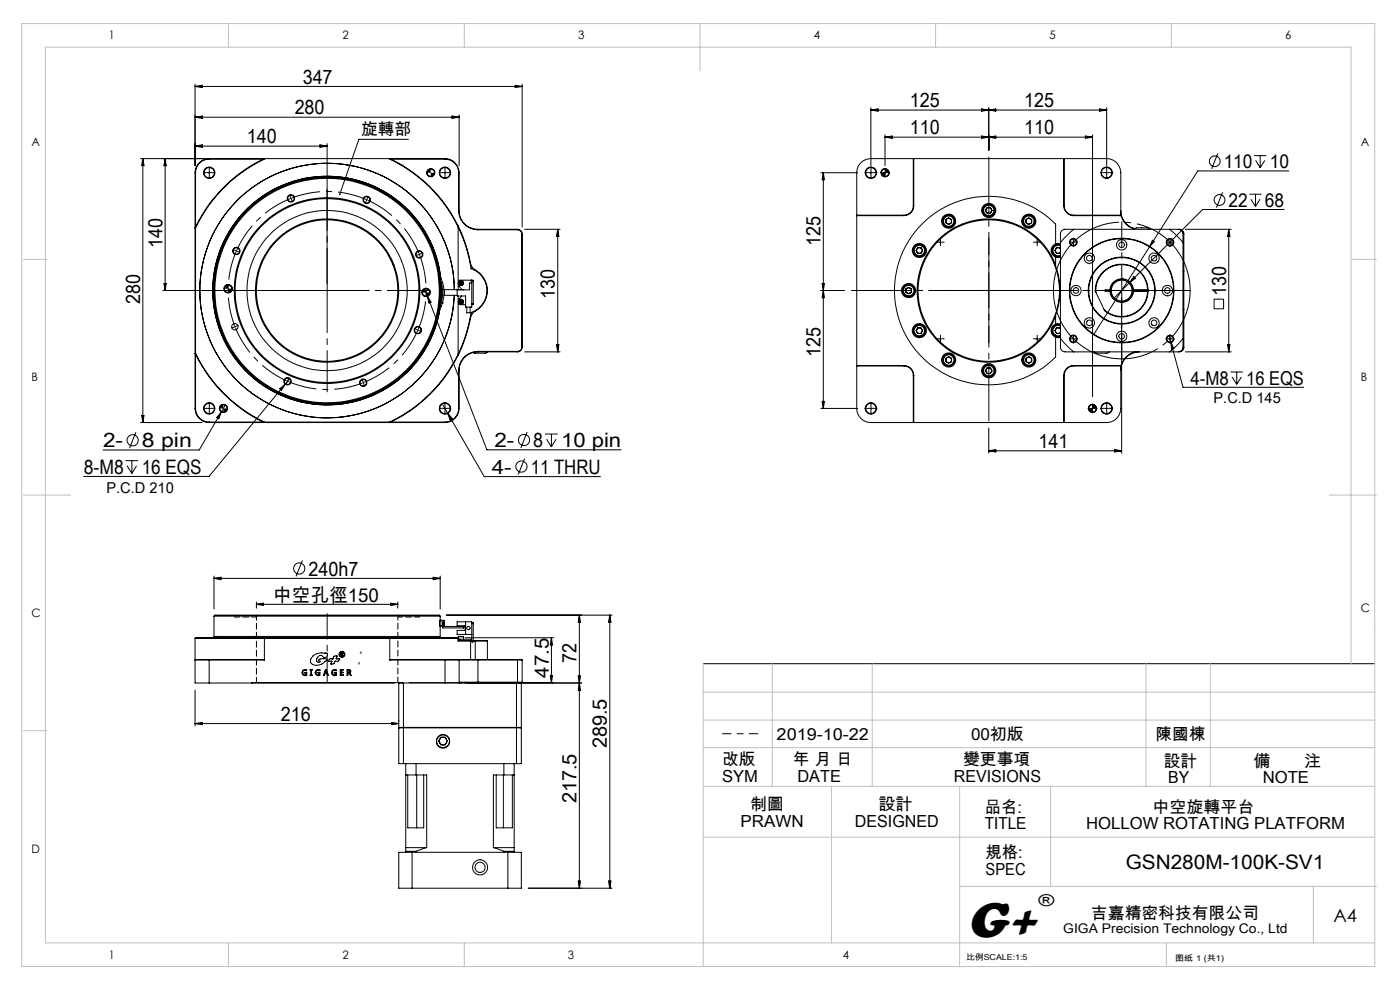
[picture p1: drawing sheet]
<svg xmlns="http://www.w3.org/2000/svg" width="297mm" height="210mm" viewBox="0 0 297 210" stroke-linecap="round" stroke-linejoin="round" font-family="sans-serif">
<g fill="none" stroke="#000" stroke-width=".21">
<path d="M41.4 17.8v17.3M41.4 18.3l1.5-.2v.5zM41.4 18.3h69.4M109.3 18.1l1.5 .2-1.5 .3zM110.8 17.8v30.3M29.8 33.6h64.6M30.3 33.6v56M30.3 33.6l.3 1.5h-.5zM35 33.6l.3 1.5h-.5zM35 33.6v28M41.4 36.6h.1M41.4 36.6v50"/>
<path d="M41.4 31l1.5-.3v.5zM41.4 31h28M41.4 24.9l1.5-.3v.5zM41.4 24.9h56M41.5 36.6v11.5M44.3 36.6h.2M44.4 33.8a2.89 2.89 0 0 0-2.9 2.8M44.4 33.8a2.78 2.78 0 0 0-3 2.8M44.4 33.8h11.5M44.4 36.5v.3M56.1 33.6a31.2 31.2 0 0 0-14.7 14.7l.1 .1M56.3 33.6a31 31 0 0 0-14.8 14.8"/>
<path d="M67.9 30.7l1.5 .3-1.5 .2zM69.4 30.5v29.6M82.4 33.6a30.8 30.8 0 0 1 17.5 23.4M82.7 33.6a30.5 30.5 0 0 1 14.5 14.3M82.9 33.8h11.5M86.6 29.6h-10.5l-4 11.6M90.6 36.6a.77 .77 0 0 0 .8 .8M91.4 35.8a.78 .78 0 0 1 .8 .8M94.3 36.6h.2M94.4 33.8a2.89 2.89 0 0 1 2.9 2.8M94.4 33.6a3 3 0 0 1 3 3M94.4 33.6v.2"/>
<path d="M94.4 36.5v.3M95.9 24.6l1.5 .3-1.5 .2zM97.3 36.6h.1M97.3 36.6v8.1M97.4 36.6v8.1M97.4 24.4v10.7M174.1 36.6h7.9M174.7 36.6v50M174.7 36.6l.2 1.5h-.5zM184.6 36.6h.3M184.7 22.9v12.2M184.7 36.5v.3"/>
<path d="M184.7 23.3h50.1M184.7 23.3l1.6-.2v.5zM187.6 36.6h.3M187.7 35.8h-.2a.82 .82 0 0 0-.6 .8M187.7 28.6v6.5M187.7 36.5v.3M187.7 29.1h44.1M187.7 29.1l1.6-.3v.5zM188.6 36.6v.2a.79 .79 0 0 1-.9 .7M193.7 33.6h.2M193.7 33.6h-9a3 3 0 0 0-2.9 3v9M193.7 33.6v10"/>
<path d="M193.9 33.6h31.8M193.9 33.6v10M208.2 23.1l1.6 .2-1.6 .3zM208.2 28.8l1.6 .3-1.6 .2zM209.8 22.9v8.9M209.8 23.3l1.4-.2v.5zM209.8 29.1l1.4-.3v.5zM225.7 33.6h.1M225.7 33.6v10M225.7 33.6h9.1a3 3 0 0 1 3 3v9M230.3 28.8l1.5 .3-1.5 .2zM231.8 28.6v55.6"/>
<path d="M233.3 23.1l1.5 .2-1.5 .3zM234.7 36.6h.1M234.8 22.9v12.2M234.8 36.5v.3M258.3 32.6l-1.3 3.2M266.1 33h2.5M266.4 34l.9 1.6M267.3 33v2.6M268.3 34l-1 1.6M273.4 36.3h-19.3l-10.2 16M41.5 48.4v26.5M77.7 42.4h.1"/>
<path d="M77.8 42.4h.1M77.8 42.4v.1M77.8 42.3v.1M93.3 59.2a7.1 7.1 0 0 1 0 5.7M93.4 59a24.1 24.1 0 0 0-36.6-18 24.1 24.1 0 0 0-.7 40.7 24.1 24.1 0 0 0 37.2-16.7M93.4 59.5l.1 3-.2 2.4M93.6 59.9v2.2l-.1 2.4M93.6 59l-.1-.1-.3 .2 .1 .1M93.6 59a7 7 0 0 1 0 6M93.6 59l-.3 .2M93.6 59.9l-.1 4.5M97.2 47.9a34.5 34.5 0 0 1 2.8 8.4l.2 .5"/>
<path d="M97.2 47.9v13.5M97.3 44.7a4.1 4.1 0 0 0 4.1 4M97.3 44.7h.1M97.4 59.6h.1M97.4 44.7a4 4 0 0 0 4 3.9M97.6 59.8h.3l.2 .2-.2 .3h-.3l-.1-.3zM97.8 59.9v.2M99.9 57a4.9 4.9 0 0 1 3.4 4.6 4.9 4.9 0 0 1-3.4 4.7M100 59.4h.1M100 59.4h-2.5l-.1 .2M100 59.4v.6M100.1 59.4v.2"/>
<path d="M100.1 59.4h.3v.2M100.1 59.6v5.5h-1.3v-2.3h-1.8v-1.3M100.1 59.6h.3M100.2 56.8l-.3 .2M100.2 56.8l.3 .2a5.1 5.1 0 0 1 2.9 4.6 5.1 5.1 0 0 1-2.9 4.6l-.3 .3M100.4 59.6v4.8M101.4 48.6h8.4M101.4 48.7h8.4M101.4 48.6v.1M109.8 48.7a.9 .9 0 0 1 .9 .9M109.8 48.6a.96 .96 0 0 1 1 1M109.8 48.6v.1"/>
<path d="M110.7 49.6v24.1M110.7 49.6h.1M110.8 49.6v24.1M111.3 48.6h7.5M118.3 48.6v26M118.3 48.6l.3 1.5h-.6zM181.8 45.6v.1M181.8 45.7h10M181.8 45.6h10M181.8 45.7v31.8M191.8 45.6v.1M193.7 43.6h.2"/>
<path d="M193.7 43.6a1.99 1.99 0 0 1-1.9 2M193.9 43.6a2.11 2.11 0 0 1-2.1 2.1M194.7 52.5l.7 .1 .3 .6-.3 .6-.7-.1-.4-.6zM199.4 51.4h.2M199.5 51.3v.2M200.7 46.6l.6-.4 .6 .4v.7l-.6 .3-.6-.3zM209.4 44l.7 .1 .4 .6-.4 .6-.7-.1-.3-.6zM217.7 46.6l.6-.4 .6 .4v.7l-.7 .3-.5-.3zM219.9 51.4h.2M220 51.3v.2M223.9 54.5v2a15 15 0 0 1 0 10.3v1.9M223.9 56.2a15.2 15.2 0 0 0-23.3-6.7 15.2 15.2 0 0 0 0 24.3 15.2 15.2 0 0 0 23.3-6.7"/>
<path d="M223.9 51.7v-4.2a20 20 0 0 0-28.3 0 20 20 0 0 0 0 28.3 20 20 0 0 0 28.3-.1v-4.2M223.9 51.7a1.49 1.49 0 0 0-.9 1.4 1.49 1.49 0 0 0 .9 1.4M223.9 54.5l1.1 .1M224.2 52.5l.6 .1 .2 .2a.61 .61 0 0 0-.9-.1 .61 .61 0 0 0 0 .9 .61 .61 0 0 0 .9-.1l-.2 .3-.7-.1-.3-.6zM225 51.9a1.31 1.31 0 0 0-1.8 1.2 1.31 1.31 0 0 0 1.8 1.3M225 51.7h-1.1M225 52.1a1.11 1.11 0 0 0-1.6 1 1.11 1.11 0 0 0 1.6 1M225.2 48.9l.6-.3h24.1a1.02 1.02 0 0 1 1.1 1v24.1a1.02 1.02 0 0 1-1.1 .9h-23.9a.96 .96 0 0 1-1-.9v-24.2zM225.7 43.6a2.11 2.11 0 0 0 2.1 2.1M225.7 43.6h.1M225.7 43.6a2.05 2.05 0 0 0 2.1 2M227.6 51.4h.2"/>
<path d="M227.7 51.3v.2M227.8 45.6v.1M227.8 45.6h10M227.8 48.6l-2.8 2.9M237.8 45.5a4 4 0 0 0 2.8 3.1M237.8 44.7a3.9 3.9 0 0 0 2.9 3.8M237.8 45.6l-10 .1M239.6 59.9l-3.3 3.5M240.5 58.7l.4 .3-1.3 .9zM240.6 48.6l.1-.1a4.5 4.5 0 0 1 2.5-.2l.6 .3M243.9 52.3l-11.8 18.6M244.5 51l.4 .2-1 1.1z"/>
<path d="M248.1 48.6l1.2 1 1.7 1.9M248.1 51.4h.2M248.2 51.3v.2M250.2 48.7a.92 .92 0 0 1 .9 .9M250.5 48.8l.4 .3 .2 .5M251 57.6h.1M251.1 49.6h.1M251.1 49.6v8M251.1 49.6v24.1M251.5 48.6h9.7M259.4 40.8l-1.3 3.3M260.7 48.6l.2 1.5h-.5z"/>
<path d="M260.7 48.6v26M265 41.2h2.7M265.4 42.3l.9 1.5M266.3 41.2v2.6M267.3 42.3l-1 1.5M272.4 44.4h-17.3l-15.5 15.5M34.5 61.6h33.4M34.8 60.1h.5l-.3 1.5zM41.5 74.9a31 31 0 0 0 14.6 14.6M41.5 74.9l-.1 .1a31.2 31.2 0 0 0 14.7 14.6v-.1M41.5 75.1v11.5M47.6 61.2a.78 .78 0 0 0 .8 .8"/>
<path d="M48.4 60.5a.77 .77 0 0 1 .8 .7M89.6 62a.85 .85 0 0 0 .8 .8M90.1 61.3l.6 1.5M90.4 61.2a.78 .78 0 0 1 .8 .8M90.7 62.8l12.6 32.6h28.5M90.7 62.8l.7 1.3-.4 .2zM93.3 64.9l-.1 .1h.4M93.3 64.9l.3 .1M93.4 65a24.2 24.2 0 0 1-37.4 16.8 24.2 24.2 0 0 1 .8-40.9 24.2 24.2 0 0 1 36.7 18.1 24.3 24.3 0 0 0-35.8-18.6 24.3 24.3 0 0 0-3.5 40.2 24.3 24.3 0 0 0 38.5-12.2l.7-3.3M93.9 64.2h.1M94.2 62.6h.1M94.2 61.4h.1"/>
<path d="M94.3 61.4v1.2M94.3 62.6h2.7M97.2 75.3a31 31 0 0 1-14.5 14.3v-.1M97.2 62.8v12.5M97.3 78.6v8M97.3 78.6h.1M97.4 64.4l.1 .2h1.3M97.4 60.4v.4l.5 .6M97.4 78.6v8M97.6 63.8h.3l.2 .2-.2 .3h-.3l-.1-.3zM97.7 60h.2M97.7 64h.2"/>
<path d="M97.8 64v.1M97.9 62.8l-.5 .6v.3M98.3 61.4l.1 .1M99 65.1v1.2h.7v-1.2M99.9 66.3a30.8 30.8 0 0 1-17.2 23.2M99.9 66.3l.3 .2M100.1 60h-.5v1.5l-5.3-.1M100.1 64.4h.3M100.2 66.5l-.2 .4a37.7 37.7 0 0 1-2.8 8.4M100.4 64.4v.2h-.3M101.4 74.5a4.1 4.1 0 0 0-4.1 4.1M101.4 74.6a4 4 0 0 0-4 4"/>
<path d="M101.4 74.6h8.4M101.4 74.5v.1M101.4 74.5h8.4M103.4 74.6l-.1 .1a5 5 0 0 1-2.5 .2l-.5-.1M109.8 74.5v.1M110.7 73.7a.9 .9 0 0 1-.9 .8M110.7 73.7h.1M110.8 73.7a.96 .96 0 0 1-1 .9M111.3 74.6h7.5M118 73.1h.6l-.3 1.5zM174.1 61.6h5M174.4 60.1h.5l-.2 1.5z"/>
<path d="M174.7 61.6l.2 1.5h-.5zM181.8 77.6v9a3 3 0 0 0 2.9 3h9M181.8 77.5v.1M181.8 77.6h10M181.8 77.5h10M191.8 77.5a2.11 2.11 0 0 1 2.1 2.1M191.8 77.6a1.99 1.99 0 0 1 1.9 2M191.8 77.5v.1M192.2 61.3l.6-.3 .6 .3v.7l-.6 .3-.6-.3zM193.7 79.6h.2M193.7 79.6v10M193.9 79.6v10"/>
<path d="M194.7 69.5l.7 .1 .3 .6-.3 .6-.7-.1-.4-.6zM199.4 71.9h.2M199.5 71.8v.2M200.7 76l.6-.3 .6 .3v.7l-.6 .3-.6-.3zM209.4 78l.7 .1 .4 .6-.4 .6-.7-.1-.3-.6zM209.7 61.6h.2M209.8 61.6v.1M217.7 76l.6-.3 .6 .3v.7l-.7 .3-.5-.3zM219.9 71.9h.2M220 71.8v.2M223.9 68.7a1.49 1.49 0 0 0-.9 1.4 1.49 1.49 0 0 0 .9 1.4M223.9 71.5l1.1 .1"/>
<path d="M224.2 69.5l.6 .1 .2 .2a.61 .61 0 0 0-.9-.1 .61 .61 0 0 0 0 .9 .61 .61 0 0 0 .9-.1l-.2 .3-.7-.1-.3-.6zM225 71.8l1 1.1 1.8 1.7M225 68.9a1.31 1.31 0 0 0-1.8 1.2 1.31 1.31 0 0 0 1.8 1.3M225 68.7h-1.1M225 69.1a1.1 1.1 0 0 0-1.6 1 1.1 1.1 0 0 0 1.6 1M225.7 79.6h.1M225.7 79.6v10M227.6 71.9h.2M227.7 71.8v.2M227.8 77.5v.1M227.8 77.5l10 .1M227.8 77.6a2.05 2.05 0 0 0-2.1 2"/>
<path d="M227.8 77.5a2.11 2.11 0 0 0-2.1 2.1M227.8 77.6h10M232.1 74.6l.6 .3a4.6 4.6 0 0 0 2.6-.2v-.1M232.5 62l1.7 3.7M235.5 61.8a2.49 2.49 0 0 0 2.4 2.3 2.49 2.49 0 0 0 2.6-2.3M235.5 61.8h.1M235.5 61.7a2.4 2.4 0 0 0 2.4 2.3 2.4 2.4 0 0 0 2.4-2.3M235.5 61.6a2.4 2.4 0 0 1 2.4-2.4 2.4 2.4 0 0 1 2.4 2.4M235.5 61.5h-1l-.1 .1 .1 .2h1M235.5 61.6v.1M235.5 61.6h.3M235.5 61.7h.3"/>
<path d="M235.8 61.7a2.21 2.21 0 0 0 2.2 2.2 2.21 2.21 0 0 0 2.2-2.2M235.8 61.6a2.21 2.21 0 0 1 2.2-2.2 2.21 2.21 0 0 1 2.2 2.2M235.8 61.6v.1M235.8 61.6h.1M237.8 77.6v9a3 3 0 0 1-3 3h-9.1M237.8 61.6h.3M237.9 63.1v33M237.9 61.6v.1M240.2 61.6h.1M240.2 61.6v.1M240.2 61.7h.1M240.3 61.8h.2"/>
<path d="M240.3 61.4h.2M240.3 61.6v.1M240.5 61.4a2.49 2.49 0 0 0-2.6-2.2 2.49 2.49 0 0 0-2.4 2.3M240.5 61.4h3M240.5 61.8h3M240.8 74.6a4.1 4.1 0 0 0-3 3.1M241.8 74.6a4 4 0 0 0-4 4M243.5 61.8a5.5 5.5 0 0 1-3.4 4.9 5.5 5.5 0 0 1-5.9-1M243.5 61.8a5.4 5.4 0 0 1-5.7 5.4 4.7 4.7 0 0 1-3.6-1.5M243.5 61.4a5.5 5.5 0 0 0-5.8-5.2 5.5 5.5 0 0 0-5.2 5.8M243.5 61.4a5.4 5.4 0 0 0-7-5.2 5.4 5.4 0 0 0-4 5.8M248 71.2l.4 1.4"/>
<path d="M248.1 71.9h.2M248.2 71.8v.2M248.4 72.6l2.6 9.6h25.6M248.4 72.6l.6 1.3-.5 .2zM250.2 74.6h.1M251 71.8l-1.7 1.9-1.2 .9M251 65.6h.1M251.1 73.7l-.2 .4-.4 .4M251.1 73.7h.1M251.1 65.6v8.1M251.1 73.7a.96 .96 0 0 1-.9 .9M251.5 74.6h9.7"/>
<path d="M257.6 63.5h2v2h-2zM260.4 73.1h.5l-.2 1.5zM261.1 78.9h2.6M261.4 80l1 1.5M262.4 78.9v2.6M263.3 80l-.9 1.5M26.6 97.7h2.7M27 98.8l1 1.6M28 97.7v2.7M28.8 91.7l-1.3 3.4M29 98.8l-1 1.6M29.8 89.6h13.1"/>
<path d="M30.1 88.2h.5l-.3 1.4zM41.4 86.6a3 3 0 0 0 3 3M41.4 86.6h.1M41.5 86.6a2.89 2.89 0 0 0 2.9 2.9M44.3 86.6h.2M44.4 89.5v.1M44.4 89.6h50M44.4 89.5h11.5M44.4 86.5v.2M46.6 86.6a.78 .78 0 0 0 .8 .8M47 87.4l-4.7 8.1h-20.5M47 87.4l-.6 1.4-.4-.3z"/>
<path d="M47.4 85.8a.84 .84 0 0 1 .8 .8M47.8 85.9l-.8 1.5M56.1 89.5h26.6M59.3 82.5l1.2-1-.8 1.3zM61.5 80.3l-17.2 20.8h-26.5M82.9 89.5h11.5M93.8 85.7l8.9 15.4h24.7M94.3 86.6h.2M94.4 89.5v.1M94.4 86.5v.2M94.9 87.6l1 1.2-.4 .2zM97.3 86.6a2.89 2.89 0 0 1-2.9 2.9"/>
<path d="M97.3 86.6h.1M97.4 86.6a3 3 0 0 1-3 3M111.3 97.3l-1.4 3.4M111.8 91.6l-1.3 3.4M115.6 92.1h2.7M116 93.2l1 1.6M117 92.1v2.7M118 93.2l-1 1.6M174.1 86.6h7.9M174.4 85.2h.5l-.2 1.4zM184.6 86.6h.3M184.7 86.5v.2"/>
<path d="M193.7 89.6h.2M193.9 89.6h31.8M209.8 90.8v5.3M209.8 95.6l1.4-.3v.6zM209.8 95.6h28.1M225.7 89.6h.1M231.7 86.6h.1M231.8 86.5v.2M231.8 85.8a.84 .84 0 0 0-.9 .8M232.6 86.6v.2a.87 .87 0 0 1-.8 .7M234.7 86.6h.1M234.8 86.5v.2"/>
<path d="M236.5 95.3l1.4 .3-1.4 .3zM64.2 118.9l-1.4 3.4M41.4 135.4v9.5h3M41.4 135.4h41.3M44.4 139.9l-3 .1h14.7M44.4 139.9v5M44.4 139.9l11.7 .1M45.4 122.2v7M45.4 122.7h48M45.4 122.7l1.5-.3v.6zM45.4 130.7h48M45.4 130.7v4.3h48v-2.2"/>
<path d="M45.4 130.7l.2-.2h46a2.12 2.12 0 0 1 1.8 .2M45.4 135v.3M49.8 130.5v.4M54.4 127.7v1.3M54.4 128.2h30M54.4 128.2l1.5-.3v.5zM56.1 135.3l-14.7 .1M56.1 135.3h26.6M56.1 135.3v4.7M66.4 139.1a4 4 0 0 1 2.7-.6 .44 .44 0 0 1 .4 .5 .44 .44 0 0 1-.4 .4l-.4 .1a.7 .7 0 0 0-1.2-.3l-.3 .4v.7a.38 .38 0 0 0 .4 .2 .38 .38 0 0 0 .3-.2l-.3-.2a1.48 1.48 0 0 1 1.8-.2l-.1 .3-.3 .1a2.23 2.23 0 0 1-3 .4 1.16 1.16 0 0 1 .4-1.6zM70.6 139.8h.1M71.5 139.2l-.2 .6h.8a.66 .66 0 0 1-1 .5h-.1a.62 .62 0 0 1-.8 .6l.2-.6-.8-.1a.73 .73 0 0 1 1-.4"/>
<path d="M71.5 139.2l-.1-.1-.6 .1-.2 .6M71.5 139.2h.1M72.3 138.4l.5 .1-.2 .3 .2 .4-.3-.3-.1 .3h-.1zM72.4 138.5h.3v.2l-.3 .1zM82.7 135.3h14.5M82.7 135.3v.1M82.7 135.4h14.5M82.7 135.4v4.6M82.9 127.9l1.5 .3-1.5 .2zM84.4 127.7v1.3M88.9 130.5v.4M91.9 122.4l1.5 .3-1.5 .3z"/>
<path d="M93.2 132.7l.4 .1M93.2 131.7h.3M93.2 132.7h.3M93.2 131.7v1M93.3 135v.3M93.4 122.2v7M93.4 130.7v.9M93.5 132.7l.1 .1M93.5 131.7v1M93.6 131.6l-.1 .1M93.6 131.6h.6v1.2M93.6 132.8h.6"/>
<path d="M93.6 131.6l-.4 .1M93.9 132.8l.1 .4h4.3M93.9 131.9a.34 .34 0 0 1 .3 .3 .34 .34 0 0 1-.1 .3l-.2-.2zM94.2 132.8l.1 .1M94.2 132.8h.1M94.3 132.9h4M94.4 139.9h2.9M94.4 139.9v5M94.4 139.9l-11.7 .1M94.7 130.5h35.2M97.2 135.9h2.7M97.2 135.1h1.1"/>
<path d="M97.2 135.6h.2M97.2 135.1v.9h2.6M97.3 139.9h4.1M97.3 139.9l.1 .1M97.4 135.6h.2M97.4 135.6v.3M97.6 135.6v.3M98.3 132.9v.3M98.3 135.1v.5M98.7 135.3h18.8M98.8 131.9v2.7M99.8 136l.4 .2"/>
<path d="M99.8 136v3.9M99.9 135.9l.3 .3M99.9 135.9l3.5 .1M100.1 134.6h-3.1v-.9h1.7v-1h-1.7v-.8h3.1v3.7h-2.5M100.1 132.1h.3v.2M100.1 132.3h.3M100.4 132.3l-.1 3.6M100.8 136l-.6 .2M100.8 136h2.6M100.8 136v3.9M101.4 139.9v4.9h-4M101.4 139.9h8.4"/>
<path d="M103.4 136v3.9M109.8 139.9v4.9l1-.1M109.8 139.9l1 .1M117 135.3v9.5M117 135.3l.2 1.5h-.5zM122.9 130.5v57.9M122.9 130.5l.3 1.5h-.5zM129.4 130.5l.2 1.5h-.5zM129.4 130.5v57.9M41.4 146.4v7.6M41.4 153.5h43.2M41.4 153.5l1.5-.3v.5z"/>
<path d="M44.4 144.9h9M53.4 144.9h32M64.3 142.2l.6-.2 .2 .3a.5 .5 0 0 0-.9 .3 .5 .5 0 0 0 .7 .5v-.3h-.2v-.2h.4v.6a.67 .67 0 0 1-.9-.1 .67 .67 0 0 1 .1-.9zM65.8 142h.4l-.1 .2v.9l.1 .2h-.4l.1-.2v-.9zM67.1 142.2l.6-.2 .2 .3a.51 .51 0 0 0-.9 .3 .51 .51 0 0 0 .7 .5v-.3h-.2v-.2h.4v.6a.66 .66 0 0 1-.9-.1 .66 .66 0 0 1 .1-.9zM69 142h.2l.5 1.3h-.2l-.1-.4h-.5l-.1 .4h-.2zM69.1 142.2l.2 .6h-.4zM70.6 142.2l.6-.2 .1 .3a.5 .5 0 0 0-.8 .3 .5 .5 0 0 0 .7 .5v-.3h-.3v-.2h.5v.6a.67 .67 0 0 1-.9-.1 .67 .67 0 0 1 .1-.9zM72.2 142h.6v.2h-.4v.4h.4v.1h-.4v.4h.4v.2h-.6zM73.6 142l.7 .1 .1 .4-.3 .2 .4 .6h-.1l-.4-.5h-.2v.5h-.2zM73.8 142.2h.2a.23 .23 0 0 1 .2 .2 .23 .23 0 0 1-.2 .2h-.2zM82.7 140h14.7"/>
<path d="M83.1 153.2l1.5 .3-1.5 .2zM83.6 144.8l-30.2 .1M84.6 154.3h1M84.6 154.3l.1 .1M84.6 144.9h.8M84.6 144.9v9.4M84.7 144.8l-.1 .1M85.4 144.9h9M85.6 154.4h-1v7.6h1M85.6 154.3v.1M85.6 144.9v9.4M85.6 154.4v7.6"/>
<path d="M85.6 154.4h24M85.6 154.3h24M86.8 144.8h30.7M93.5 156.4h.9l.5 .8-.5 .8h-.9l-.4-.8zM94.4 144.9h3M97.4 144.7h13.4M97.4 140h13.4M97.4 140v4.9M109.6 154.4h1v7.6h-1M109.6 154.3v.1M109.6 144.8v.1M109.6 154.3h1"/>
<path d="M109.6 144.9h1M109.6 144.9v9.4M109.6 154.4v7.6M110.5 144.8l.1 .1M110.6 154.3l-.1 .1M110.6 144.9v9.4M110.8 140v4.7M116.7 143.3h.5l-.2 1.5zM122.7 143.4h.5l-.3 1.5zM122.9 144.9l.3 1.5h-.5zM123.4 144.9h-26M149.2 140.8h142.4"/>
<path d="M85.6 162h24M86.1 179.8v.8M86.1 179.8h4.4M86.1 164.4h2.2M86.1 162v17.8M86.5 164.4v11.2h3.4v-11.2M88.3 162v2.4M88.3 164.4h2.2v15.4M88.4 164.4v11.2M90.5 179.8l-2.2 .8M104.7 179.8l2.2 .8M104.7 179.8h4.4"/>
<path d="M105.3 164.4v11.2h3.4v-11.2M106.8 164.4v11.2M106.9 164.4h2.2M106.9 164.4h-2.2v15.4M106.9 162v2.4M109.1 179.8v.8M109.1 162v17.8M86.1 180.6h2.2M86.1 180.6v.2M87.4 180.8h-2.8v7.6h2.8M87.4 188.4h20.3M87.4 180.8v7.6"/>
<path d="M87.4 180.8h20.3M88.3 180.6v.2M106.9 180.6h2.2M106.9 180.6v.2M107.7 180.8h2.9v7.6h-2.9M107.7 180.8v7.6M109.1 180.6v.2M112.1 188.4h17.8M122.7 186.9h.5l-.3 1.5zM129.1 186.9h.5l-.2 1.5z"/>
<circle cx="44.4" cy="36.6" r="1.1"/>
<circle cx="44.4" cy="36.6" r="1.21"/>
<circle cx="91.4" cy="36.6" r=".85"/>
<circle cx="91.4" cy="36.6" r=".8"/>
<circle cx="94.4" cy="36.6" r="1.1"/>
<circle cx="94.4" cy="36.6" r="1.2"/>
<circle cx="184.8" cy="36.6" r="1.1"/>
<circle cx="184.8" cy="36.6" r="1.21"/>
<circle cx="187.8" cy="36.6" r=".85"/>
<circle cx="187.8" cy="36.6" r=".8"/>
<circle cx="234.7" cy="36.6" r="1.1"/>
<circle cx="234.8" cy="36.6" r="1.2"/>
<circle cx="257.7" cy="34.2" r="1.14"/>
<circle cx="50.1" cy="53.2" r=".68"/>
<circle cx="50.2" cy="53.2" r=".78"/>
<circle cx="61.7" cy="42.1" r=".68"/>
<circle cx="61.7" cy="42.1" r=".78"/>
<circle cx="77.8" cy="42.4" r=".67"/>
<circle cx="77.8" cy="42.4" r=".78"/>
<circle cx="88.9" cy="54" r=".68"/>
<circle cx="88.9" cy="54" r=".78"/>
<circle cx="195" cy="53.1" r=".6"/>
<circle cx="195" cy="53.1" r="1.5"/>
<circle cx="195" cy="53.1" r="1.3"/>
<circle cx="195" cy="53.1" r="1.1"/>
<circle cx="201.2" cy="46.9" r="1.3"/>
<circle cx="201.3" cy="46.9" r="1.51"/>
<circle cx="201.3" cy="46.9" r=".6"/>
<circle cx="201.3" cy="46.9" r="1.1"/>
<circle cx="209.8" cy="44.6" r="1.51"/>
<circle cx="209.8" cy="44.6" r="1.1"/>
<circle cx="209.8" cy="44.6" r=".61"/>
<circle cx="209.8" cy="44.6" r="1.3"/>
<circle cx="218.3" cy="46.9" r="1.29"/>
<circle cx="218.3" cy="46.9" r="1.51"/>
<circle cx="218.3" cy="46.9" r=".61"/>
<circle cx="218.3" cy="46.9" r="1.11"/>
<circle cx="227.7" cy="51.4" r=".68"/>
<circle cx="227.7" cy="51.4" r=".81"/>
<circle cx="231.1" cy="54.8" r=".6"/>
<circle cx="231.1" cy="54.8" r="1.1"/>
<circle cx="237.9" cy="51.9" r="1.1"/>
<circle cx="238" cy="51.9" r=".59"/>
<circle cx="244.8" cy="54.8" r=".6"/>
<circle cx="244.8" cy="54.8" r="1.09"/>
<circle cx="248.2" cy="51.4" r=".68"/>
<circle cx="248.2" cy="51.4" r=".82"/>
<circle cx="258.7" cy="42.4" r="1.15"/>
<circle cx="48.4" cy="61.2" r=".9"/>
<circle cx="48.4" cy="61.2" r=".81"/>
<circle cx="49.8" cy="69.3" r=".67"/>
<circle cx="69.4" cy="61.6" r="17"/>
<circle cx="69.4" cy="61.6" r="19.5"/>
<circle cx="69.4" cy="61.6" r="15.2"/>
<circle cx="69.4" cy="61.6" r="15"/>
<circle cx="69.4" cy="61.6" r="19.7"/>
<circle cx="69.4" cy="61.6" r="23.8"/>
<circle cx="69.4" cy="61.6" r="24"/>
<circle cx="69.4" cy="61.6" r="27"/>
<circle cx="88.6" cy="70" r=".67"/>
<circle cx="88.6" cy="70" r=".78"/>
<circle cx="90.4" cy="62" r=".81"/>
<circle cx="90.4" cy="62" r=".9"/>
<circle cx="97.8" cy="64" r=".48"/>
<circle cx="97.8" cy="60.1" r=".48"/>
<circle cx="97.8" cy="60" r=".25"/>
<circle cx="97.8" cy="60.1" r=".56"/>
<circle cx="97.8" cy="64" r=".56"/>
<circle cx="97.8" cy="64" r=".25"/>
<circle cx="192.8" cy="61.6" r="1.51"/>
<circle cx="192.8" cy="61.6" r=".6"/>
<circle cx="192.8" cy="61.7" r="1.3"/>
<circle cx="192.8" cy="61.6" r="1.1"/>
<circle cx="195" cy="70.1" r="1.3"/>
<circle cx="195" cy="70.1" r="1.1"/>
<circle cx="195" cy="70.1" r=".59"/>
<circle cx="195" cy="70.1" r="1.5"/>
<circle cx="201.2" cy="76.4" r="1.5"/>
<circle cx="201.2" cy="76.4" r="1.1"/>
<circle cx="201.2" cy="76.4" r="1.3"/>
<circle cx="201.3" cy="76.4" r=".61"/>
<circle cx="209.8" cy="61.6" r="15"/>
<circle cx="209.8" cy="78.6" r="1.51"/>
<circle cx="209.8" cy="78.7" r="1.3"/>
<circle cx="209.8" cy="78.6" r=".6"/>
<circle cx="209.8" cy="78.7" r="1.1"/>
<circle cx="218.2" cy="76.4" r="1.5"/>
<circle cx="218.3" cy="76.4" r="1.29"/>
<circle cx="218.3" cy="76.4" r="1.1"/>
<circle cx="218.3" cy="76.4" r=".6"/>
<circle cx="227.7" cy="71.9" r=".8"/>
<circle cx="227.7" cy="71.9" r=".68"/>
<circle cx="228.2" cy="61.6" r="1.1"/>
<circle cx="228.3" cy="61.6" r=".6"/>
<circle cx="231.1" cy="68.5" r=".59"/>
<circle cx="231.1" cy="68.5" r="1.1"/>
<circle cx="237.9" cy="61.6" r="7"/>
<circle cx="237.9" cy="71.3" r=".6"/>
<circle cx="238" cy="61.6" r="11"/>
<circle cx="238" cy="71.3" r="1.11"/>
<circle cx="238" cy="61.6" r="11.1"/>
<circle cx="238" cy="61.6" r="7.1"/>
<circle cx="244.8" cy="68.5" r=".6"/>
<circle cx="244.8" cy="68.5" r="1.09"/>
<circle cx="247.7" cy="61.7" r="1.1"/>
<circle cx="247.7" cy="61.6" r=".59"/>
<circle cx="248.2" cy="71.9" r=".68"/>
<circle cx="248.2" cy="71.9" r=".81"/>
<circle cx="28.1" cy="93.4" r="1.19"/>
<circle cx="44.4" cy="86.6" r="1.1"/>
<circle cx="44.4" cy="86.6" r="1.21"/>
<circle cx="47.4" cy="86.6" r=".86"/>
<circle cx="47.4" cy="86.6" r=".81"/>
<circle cx="61" cy="80.9" r=".77"/>
<circle cx="61" cy="80.9" r=".68"/>
<circle cx="77.1" cy="81.2" r=".67"/>
<circle cx="77.1" cy="81.2" r=".78"/>
<circle cx="94.4" cy="86.6" r="1.1"/>
<circle cx="94.4" cy="86.6" r="1.2"/>
<circle cx="110.6" cy="99" r="1.18"/>
<circle cx="111.2" cy="93.3" r="1.19"/>
<circle cx="184.8" cy="86.6" r="1.1"/>
<circle cx="184.8" cy="86.6" r="1.21"/>
<circle cx="231.8" cy="86.6" r=".86"/>
<circle cx="231.8" cy="86.6" r=".81"/>
<circle cx="234.7" cy="86.6" r="1.1"/>
<circle cx="234.8" cy="86.6" r="1.2"/>
<circle cx="63.5" cy="120.6" r="1.19"/>
<circle cx="72.5" cy="138.8" r=".63"/>
<circle cx="72.5" cy="138.8" r=".55"/>
<circle cx="99.4" cy="133.2" r=".35"/>
<circle cx="94" cy="157.2" r="1.38"/>
<circle cx="94" cy="157.2" r=".8"/>
<circle cx="94" cy="157.3" r="1.39"/>
<circle cx="101.8" cy="184" r="1.07"/>
<circle cx="101.8" cy="184" r="1.6"/>
</g>
<g fill="none" stroke="#000" stroke-width=".21" stroke-dasharray="30.5 1.3 1.3 1.3" stroke-linecap="butt">
<path d="M50.2 53.2l-.1 .1M50.2 53.2v-.1M61.7 42.1h-.1M61.7 42.1l.1-.1M89 53.9h-.1M89 53.9v.1M49.9 69.3v.1M49.9 69.3l-.1-.1M88.7 70v-.1M88.7 70l-.1 .1M61 80.9h.1M61 80.9l-.1-.1"/>
<path d="M77.1 81.2l.1-.1M77.1 81.2h-.1"/>
</g>
<path d="M50.1 53.4a21 21 0 0 0-.3 15.7M61.5 42.1a21 21 0 0 0-11.3 10.9M77.6 42.3a21 21 0 0 0-15.7-.3M88.9 53.8a21 21 0 0 0-10.9-11.3M49.9 69.5a21 21 0 0 0 10.9 11.3M88.7 69.8a21 21 0 0 0 .3-15.7M61.2 80.9a21 21 0 0 0 15.7 .3M77.3 81.1a21 21 0 0 0 11.3-10.9" fill="none" stroke="#000" stroke-width=".21" stroke-dasharray="30.5 1.3 1.3 1.3" stroke-dashoffset="24.3" stroke-linecap="butt"/>
<path d="M224.1 65.9a14.5 14.5 0 0 0 24.2 5.9 14.5 14.5 0 0 0-6.4-24.1 14.5 14.5 0 0 0-18.1 17.1l.3 1.1" fill="none" stroke="#000" stroke-width=".21" stroke-dasharray="30.5 1.3 1.3 1.3" stroke-dashoffset="4" stroke-linecap="butt"/>
<path d="M76.5 138.4v.2zM76.1 140.6l.1 .2z" fill="none" stroke="#808080" stroke-width=".25"/>
<path d="M153.3 155.6h7.5" fill="none" stroke="#000" stroke-width=".21" stroke-dasharray="30.5 1.3 1.3 1.3" stroke-dashoffset="28.6"/>
<g fill="none" stroke="#000" stroke-width=".21" stroke-dasharray="30.5 1.3 1.3 1.3">
<path d="M44.2 36.6h-1M44.4 36.8v1M44.4 36.4v-1M44.6 36.6h1M94.2 36.6h-1M94.4 36.8v1M94.4 36.4v-1M94.6 36.6h1M184.6 36.6h-1.1M184.8 36.4v-1.1M184.8 36.8v1.1M185 36.6h1.1"/>
<path d="M187.6 36.6h-.7M187.8 36.4v-.7M187.8 36.8v.7M188 36.6h.7M234.6 36.6h-1.1M234.8 36.4v-1.1M234.8 36.8v1.1M235 36.6h1.1M50 53.1l-.6-.2M50.2 53.2h-.1M50.2 53.2v.1M50.3 53.3l.6 .2"/>
<path d="M61.7 41.9l-.3-.6M61.7 42.1v-.1M61.7 42.1l.1 .1M61.8 42.3l.2 .5M77.7 42.6l-.2 .5M77.9 42.2l.2-.5M88.8 54l-.6 .2M89 53.9h.1M89 53.9l-.1 .1M89.1 53.9l.6-.2M97.8 59.8v-.1M199.3 51.4h-.6"/>
<path d="M199.5 51.2v-.6M199.5 51.6v.5M199.7 51.4h.6M219.8 51.4h-.6M220 51.2v-.6M220 51.6v.5M220.2 51.4h.6M227.5 51.4h-.6M227.7 51.2v-.6M227.7 51.6v.5M227.9 51.4h.6M248 51.4h-.6"/>
<path d="M248.2 51.2v-.6M248.2 51.6v.5M248.4 51.4h.6M49.7 69.4l-.6 .2M49.9 69.3h-.1M49.9 69.3h.1M50 69.2l.6-.2M69.4 61.6h-.1M69.4 61.6v.1M69.4 61.6h.1M69.4 61.6v-.1M88.5 69.9l-.6-.2"/>
<path d="M88.7 70v.1M88.7 70h-.1M88.8 70.1l.6 .2M97.6 60h-.1M97.6 64h-.1M97.8 60.2v.1M97.8 64.2v.1M97.8 63.8v-.1M98 60h.1M98 64h.1M199.3 71.9h-.6M199.5 71.7v-.6"/>
<path d="M199.5 72.1v.6M199.7 71.9h.6M219.8 71.9h-.6M220 71.7v-.6M220 72.1v.6M220.2 71.9h.6M227.5 71.9h-.7M227.7 71.7v-.7M227.7 72.1v.7M227.9 71.9h.7M248 71.9h-.7M248.2 71.7v-.7"/>
<path d="M248.2 72.1v.7M248.4 71.9h.7M44.2 86.6h-1M44.4 86.8v1M44.4 86.4v-1M44.6 86.6h1M60.9 81.1l-.2 .5M61 80.9v.1M61 80.9v-.1M61.1 80.7l.2-.5M77 81l-.2-.6M77.1 81.2v.1"/>
<path d="M77.1 81.2l-.1-.1M77.1 81.4l.3 .5M94.2 86.6h-1M94.4 86.8v1M94.4 86.4v-1M94.6 86.6h1M184.6 86.6h-1.1M184.8 86.4v-1.1M184.8 86.8v1.1M185 86.6h1.1M231.6 86.6h-.8M231.8 86.4v-.7"/>
<path d="M231.8 86.8v.8M232 86.6h.7M234.6 86.6h-1.1M234.8 86.4v-1.1M234.8 86.8v1.1M235 86.6h1.1"/>
</g>
<path d="M69.2 61.6h-21.3M69.4 61.8v21.3M69.4 61.4v-21.3M69.6 61.6h21.3" fill="none" stroke="#000" stroke-width=".21" stroke-dasharray="30.5 1.3 1.3 1.3" stroke-dashoffset="21.7"/>
<path d="M209.8 61.4v-28.1" fill="none" stroke="#000" stroke-width=".21" stroke-dasharray="30.5 1.3 1.3 1.3" stroke-dashoffset="18.3"/>
<path d="M209.6 61.6h-29" fill="none" stroke="#000" stroke-width=".21" stroke-dasharray="30.5 1.3 1.3 1.3" stroke-dashoffset="17.9"/>
<path d="M209.8 61.8v27.5" fill="none" stroke="#000" stroke-width=".21" stroke-dasharray="30.5 1.3 1.3 1.3" stroke-dashoffset="18.7"/>
<path d="M210 61.6h40.7" fill="none" stroke="#000" stroke-width=".21" stroke-dasharray="30.5 1.3 1.3 1.3" stroke-dashoffset="12"/>
<path d="M209.6 61.6h-10.9M209.8 61.4v-10.9M209.8 61.8v10.9M210 61.6h10.9" fill="none" stroke="#000" stroke-width=".21" stroke-dasharray="30.5 1.3 1.3 1.3" stroke-dashoffset="26.9"/>
<path d="M237.8 61.6h-14.4M238 61.4v-14.4M238 61.8v14.4M238.2 61.6h14.4" fill="none" stroke="#000" stroke-width=".21" stroke-dasharray="30.5 1.3 1.3 1.3" stroke-dashoffset="25.2"/>
<path d="M54.4 130.5v14.2M84.4 130.5v14.2" fill="none" stroke="#000" stroke-width=".21" stroke-dasharray="1.3 .6" stroke-dashoffset=".2"/>
<path d="M49.9 130.9h4.5M89 130.9h-4.6" fill="none" stroke="#000" stroke-width=".21" stroke-dasharray="1.3 .6" stroke-dashoffset=".3"/>
<g fill="none" stroke="#c0c0c0" stroke-width=".21">
<path d="M4.6 5h287v200h-287zM48.5 5v5M98.5 5v5M148.5 5v10M198.5 5v5M248.5 5v5M5 55h5M287 55h5M5 105h10M282 105h10M5 155h5M149.2 152.7h142.4"/>
<path d="M149.2 146.8h142.4M149.2 140.8v64.2M149.2 158.6h142.4M163.8 140.8v26M185 140.8v26M243.1 140.8v26M256.8 140.8v26M286.6 140.8v-130.8h-277v190h282M149.2 177.6h142.4M176.4 166.8v33.2M203.6 166.8v38.2M222.9 166.8v21.2"/>
<path d="M291.6 166.8h-142.4M203.6 188h88.4M278.6 188v12M48.5 200v5M98.5 200v5M247.4 200v5"/>
</g>
<path d="M69.4 144.8v-14.6" fill="none" stroke="#000" stroke-width=".21" stroke-dasharray="30.5 1.3 1.3 1.3" stroke-dashoffset="25.1"/>
<g fill="#000">
<path d="M187.7 35.8v.8h.9a.9 .9 0 0 0-.9-.8zM186.9 36.6v.3a.8 .8 0 0 0 .8 .6v-.9zM231.8 85.8v.8h.8v-.1a.87 .87 0 0 0-.8-.7zM230.9 86.6v.2a.87 .87 0 0 0 .9 .7v-.9z"/>
<path d="M72 41.1l-.1 .2 .1 .1 .1-.2v.2l.1-.2zM48.4 61.2v.8a.78 .78 0 0 0 .8-.8zM47.8 60.7l-.2 .5h.8v-.7zM90.4 62v.8a.78 .78 0 0 0 .8-.8zM89.9 61.4l-.3 .6h.8v-.8zM47.4 86.6v.8a.84 .84 0 0 0 .8-.8zM46.9 86l-.3 .6h.8v-.8zM91.4 36.6v.8a.78 .78 0 0 0 .8-.8zM90.8 36.1l-.2 .5h.8v-.8z"/>
</g>
<text font-size="11" x="205.1" y="198.7">G+</text>
<g font-size="4.2">
<text x="64.2" y="17.7">347</text>
<text x="193" y="22.7">125</text>
<text x="217.3" y="22.7">125</text>
<text x="62.5" y="24.3">280</text>
<text x="193" y="28.5">110</text>
<text x="217.3" y="28.5">110</text>
<text x="52.4" y="30.4">140</text>
<text x="34.5" y="52.7" transform="rotate(-90 34.5 52.7)">140</text>
<text x="174.1" y="52.1" transform="rotate(-90 174.1 52.1)">125</text>
<text x="29.7" y="64.5" transform="rotate(-90 29.7 64.5)">280</text>
<text x="117.7" y="63.5" transform="rotate(-90 117.7 63.5)">130</text>
<text x="260.1" y="62.7" transform="rotate(-90 260.1 62.7)">130</text>
<text x="174.1" y="75.7" transform="rotate(-90 174.1 75.7)">125</text>
<text x="21.9" y="94.9">2-</text>
<text x="30.1" y="94.9">8 pin</text>
<text x="104.9" y="94.8">2-</text>
<text x="113.1" y="94.8">8</text>
<text x="119.1" y="94.8">10 pin</text>
<text x="220.3" y="95">141</text>
<text x="17.8" y="100.5">8-M8</text>
<text x="30.1" y="100.5">16 EQS</text>
<text x="104.3" y="100.5">4-</text>
<text x="112.6" y="100.5">11 THRU</text>
<text x="65.5" y="122.1">240h7</text>
<text x="116.4" y="143.7" transform="rotate(-90 116.4 143.7)">47.5</text>
<text x="122.3" y="140.6" transform="rotate(-90 122.3 140.6)">72</text>
<text x="59.6" y="152.9">216</text>
<text x="128.8" y="158.8" transform="rotate(-90 128.8 158.8)">289.5</text>
<text x="122.3" y="170.4" transform="rotate(-90 122.3 170.4)">217.5</text>
<text x="238.8" y="184.4">GSN280M-100K-SV1</text>
</g>
<g font-size="4.1">
<text x="259.6" y="35.7">110</text>
<text x="269.4" y="35.7">10</text>
<text x="260.6" y="43.9">22</text>
<text x="268.4" y="43.9">68</text>
<text x="252.6" y="81.6">4-M8</text>
<text x="264.4" y="81.6">16 EQS</text>
<text x="57.9" y="127.6">中空孔徑150</text>
</g>
<text font-size="3.9" x="282.9" y="195.5">A4</text>
<g font-size="3.5">
<text x="76.6" y="28.7">旋轉部</text>
<text x="164.8" y="157">2019-10-22</text>
<text x="206" y="157">00初版</text>
<text x="245.2" y="157">陳國棟</text>
<text x="153.2" y="162.3">改版</text>
<text x="153.2" y="165.8">SYM</text>
<text x="168.2" y="162.3">年 月 日</text>
<text x="169.2" y="165.8">DATE</text>
<text x="202.4" y="165.8">REVISIONS</text>
<text x="204.3" y="162.3">變更事項</text>
<text x="246.9" y="162.6">設計</text>
<text x="247.9" y="166.1">BY</text>
<text x="265.9" y="162.6">備</text>
<text x="267.9" y="166.1">NOTE</text>
<text x="276.6" y="162.6">注</text>
<text x="159.1" y="171.9">制圖</text>
<text x="186.4" y="171.9">設計</text>
<text x="208.9" y="172.4">品名:</text>
<text x="244.5" y="172.4">中空旋轉平台</text>
<text x="157.1" y="175.4">PRAWN</text>
<text x="181.3" y="175.4">DESIGNED</text>
<text x="208.9" y="175.9">TITLE</text>
<text x="230.4" y="175.9">HOLLOW ROTATING PLATFORM</text>
<text x="209.1" y="182.1">規格:</text>
<text x="209.1" y="185.6">SPEC</text>
<text x="220.3" y="192.2">®</text>
<text x="231.5" y="194.8">吉嘉精密科技有限公司</text>
</g>
<g font-size="3.2">
<text x="257.4" y="85.5">P.C.D 145</text>
<text x="22.6" y="104.5">P.C.D 210</text>
</g>
<text font-size="2.8" x="225.5" y="197.8">GIGA Precision Technology Co., Ltd</text>
<g font-size="2.5">
<text x="23.1" y="8.4">1</text>
<text x="72.7" y="8.4">2</text>
<text x="122.7" y="8.4">3</text>
<text x="172.7" y="8.4">4</text>
<text x="222.7" y="8.4">5</text>
<text x="272.7" y="8.4">6</text>
<text x="6.7" y="30.9">A</text>
<text x="288.7" y="30.9">A</text>
<text x="6.7" y="80.9">B</text>
<text x="288.7" y="80.9">B</text>
<text x="6.7" y="130.9">C</text>
<text x="288.7" y="129.9">C</text>
<text x="6.7" y="180.9">D</text>
<text x="23.1" y="203.4">1</text>
<text x="72.7" y="203.4">2</text>
<text x="120.5" y="203.4">3</text>
<text x="178.8" y="203.4">4</text>
</g>
<g font-size="1.7">
<text x="204.9" y="203.7">比例SCALE:1:5</text>
<text x="249.3" y="203.8">图纸 1 (共1)</text>
</g>
</svg>
